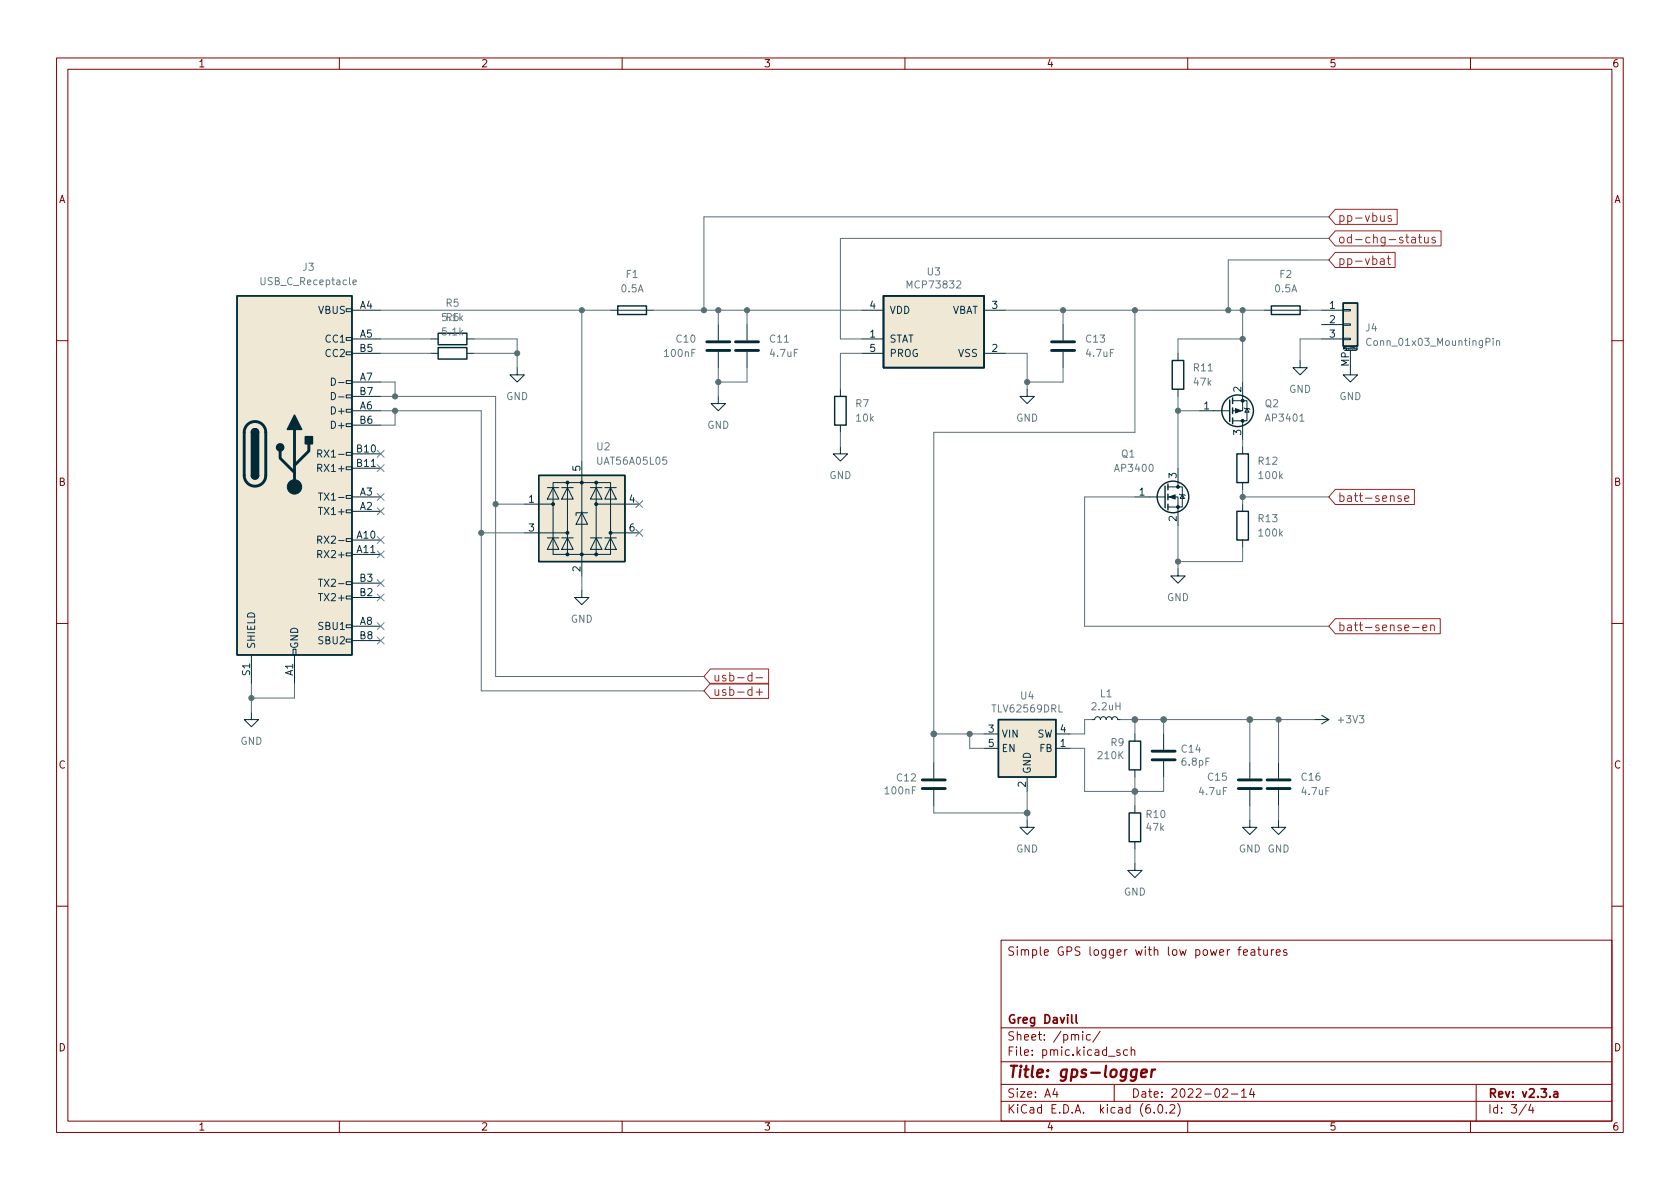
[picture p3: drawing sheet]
<svg xmlns="http://www.w3.org/2000/svg" width="297mm" height="210mm" viewBox="0 0 297 210" stroke-linecap="round" stroke-linejoin="round" font-family="sans-serif">
<g fill="none" stroke="#840000" stroke-width=".18">
<path d="M10 10.2h277v190.1h-277zM12 12.2h273v186.1h-273zM60 10.2v2M110 10.2v2M160 10.2v2M210 10.2v2M260 10.2v2M10 60.2h2M285 60.2h2M10 110.2h2M285 110.2h2M10 160.2h2"/>
<path d="M177 166.3h108v32h-108zM218.9 167.9h.5M219.4 167.4l-.3 .2v1.3M219.9 168.4l.7-.1-.1-.3-.4-.1-.2 .2v.8h.6M221.2 168h.6l.1 .9M221.9 168.3l-.5 .1a.29 .29 0 0 0-.3 .2 .29 .29 0 0 0 .3 .3h.5M222.4 167.9h.5M222.6 167.4v1.3l.3 .2M223.4 167.9l.1 1h.4l.2-.1M224.1 167.9v1M224.8 167.9v1M225.2 167.9l-.3 .1-.1 .2"/>
<path d="M225.6 168.4l.8-.1-.1-.3-.4-.1-.3 .2 .1 .8h.6M227.5 168l-.4-.1-.2 .2 .1 .3 .5 .1v.4h-.6M285 160.2h2M60 198.3v2M110 198.3v2M160 198.3v2M177 194.8h108M177 191.8h108M177 187.8h108M177 181.8h108M186.5 192.5l-.4 1h1M186.9 193v1"/>
<path d="M191.4 182.4v.2M191.4 182.9v1M192.8 183l-.4-.1-.3 .3v.4l.1 .3h.6M194.5 182.4l-1.3 1.9M197 191.8v3M198 185.7l-.4-.1-.2 .2 .1 .3 .5 .1v.4h-.6M199.4 185.7l-.5-.1-.3 .3v.4l.2 .3h.6M200 185.8l.2-.2 .4 .1v.9M200 185.1v1.5M204.1 196.7v.1M204.9 195.4l.2-.1a.81 .81 0 0 1 .6 .7 .81 .81 0 0 1-.3 .8h-.2a.81 .81 0 0 1-.6-.6 .81 .81 0 0 1 .3-.8zM206.2 196.7v.1"/>
<path d="M206.9 195.5l.5-.2 .2 .2 .1 .3-.9 1h.9M208.2 195.1a1.72 1.72 0 0 1 0 2.3M210 198.3v2M216.2 192.7l.6-.2 .2 .2 .1 .3-1 1h1M217.7 193.5h1.2M219.5 193l.4-.5v1.5M219.5 194h.9M221.3 192.5l-.4 1h1M221.6 193v1M260 198.3v2M261 191.8v6.5M269.9 195.3l-1.3 1.9"/>
<path d="M270.6 195.3l-.3 1h.9M271 195.8v1"/>
</g>
<path d="M189.5 179.4v1.3l.2 .2M190.3 179.4v1.3l.2 .2M274.8 193.1h.5l.1 .9M275.4 193.4l-.5 .1a.29 .29 0 0 0-.2 .2 .29 .29 0 0 0 .2 .3h.5" fill="none" stroke="#840000" stroke-width=".3"/>
<path d="M201.8 189.8l1-.2-.1-.4-.5-.1-.4 .3v1l.2 .1 .6-.1M203.7 189.1l-.2 1.4M204.3 189.1l-.4 .1-.3 .3" fill="none" stroke="#840000" stroke-width=".4"/>
<g fill="none" stroke="#002b36" stroke-width=".51">
<path d="M43.2 76.4v7.7a1.91 1.91 0 0 0 1.9 1.9 1.91 1.91 0 0 0 1.9-1.9v-7.7M43.2 76.4a1.91 1.91 0 0 1 1.9-1.9 1.91 1.91 0 0 1 1.9 1.9M49.5 79.8v1.2l2.6 2.6M52.1 75.9v10.2M54.6 78.5v1.3l-2.5 2.5M125 62h4M125 60.4h4M130 62h4.1M130 60.4h4.1M185.9 62h4.1M185.9 60.4h4.1M163.1 139.4h4"/>
<path d="M163.1 137.9h4M203.7 134.4h4.1M203.7 132.8h4.1M218.9 139.4h4.1M218.9 137.9h4.1M224 139.4h4.1M224 137.9h4.1"/>
</g>
<g fill="none" stroke="#002b36" stroke-width=".18">
<path d="M61.2 59.7h1v.5h-1zM61.2 54.6h1v.5h-1zM62.2 54.9h5.1M62.2 59.9h5.1M76.2 59.9h1.3M82.5 59.9h1.3M107.9 54.9h7.7M127 57.4v2.8M132.1 57.4v2.8M152.4 54.9h3.8M152.4 59.9h3.8M174 54.9h3.8"/>
<path d="M188 57.4v2.8M223.5 54.9h7.6M233.7 54.9h3.8M233.7 57.4h3.8M233.7 59.9h3.8M237.5 59.8h1.3v.3h-1.3zM237.5 57.3h1.3v.2h-1.3zM237.5 54.7h1.3v.3h-1.3zM61.2 74.9h1v.5h-1zM61.2 72.4h1v.5h-1zM61.2 69.8h1v.6h-1zM61.2 67.3h1v.5h-1z"/>
<path d="M61.2 62.2h1v.5h-1zM62.2 72.6h5.1M62.2 67.6h5.1M62.2 62.5h5.1M62.2 75.2h5.1M62.2 70.1h5.1M76.2 62.5h1.3M82.5 62.5h1.3M91.4 65v1.3h1.3l-1.3 1.3-1.2-1.3h1.2M127 70.1v1.3h1.3l-1.3 1.2-1.3-1.2h1.3M127 62.2v2.8M132.1 62.2v2.8"/>
<path d="M148.6 79v1.3h1.3l-1.3 1.2-1.3-1.2h1.3M148.6 68.8v1.3M148.6 75.2v1.2M152.4 62.5h3.8M174 62.5h3.8M181.6 68.8v1.3h1.3l-1.3 1.3-1.3-1.3h1.3M188 62.2v2.8M208.3 62.5v1.2M208.3 68.8v1.3M212.1 72.6h5.3M217.9 70.9h2.6v3.5h-2.6M219.7 67.6v5h-1.8"/>
<path d="M219.7 74.4v3.3M219.7 79v1.3M220 72.1l.1 .2h.8l.1 .1M220.5 72.3l.4 .6h-.8zM229.9 63.7v1.3h1.2l-1.2 1.3-1.3-1.3h1.3M237.7 62h2.1M238.8 62v4.3h1.2l-1.2 1.3-1.3-1.3h1.3M239.9 61.7h-.1v-.2h.1v.3l-.1 .1M61.2 97.8h1v.5h-1zM61.2 95.2h1v.6h-1zM61.2 90.2h1v.5h-1zM61.2 87.6h1v.5h-1z"/>
<path d="M61.2 82.5h1v.6h-1zM61.2 80h1v.5h-1zM62.2 95.5h5.1M62.2 98h5.1M62.2 90.4h5.1M62.2 87.9h5.1M62.2 80.3h5.1M62.2 82.8h5.1M92.7 89.1h5.1M92.7 94.2h7.6M96.8 95.1h2M96.8 86.2h2"/>
<path d="M97.8 95.1l1 2h-2zM97.8 86.2l1 2.1h-2zM99.3 95.1h2M99.3 86.2h2M100.3 85.3h5.1v12.7h-5.1zM100.3 95.1l1 2h-2zM100.3 86.2l1 2.1h-2zM100.3 85.3h-2.5v12.7h2.5M102.9 90.7l1 2h-2zM102.9 81.5v20.3M103.9 90.7h-2v.5M104.4 95.1h2"/>
<path d="M104.4 86.2h2M105.4 85.3h2.5v12.7h-2.5M105.4 95.1l1 2h-2zM105.4 86.2l1 2.1h-2zM105.4 89.1h7.6M106.9 95.1h2.1M106.9 86.2h2.1M107.9 95.1l1.1 2h-2.1zM107.9 86.2l1.1 2.1h-2.1zM107.9 94.2h5.1M200.7 87.9h5.3M206.5 87.9h1.8v5.1"/>
<path d="M206.5 86.1h2.5v3.6h-2.5M208.3 82.8v3.3M208.5 87.4l.2 .1h.7l.1 .1M209 87.5l.4 .6h-.7zM219.7 85.3v1.3M219.7 89.1v1.3M219.7 95.5v1.3M44.4 115.8v5.1M51.8 114.8h.5v1h-.5zM52.1 115.8v5.1M61.2 113h1v.5h-1zM61.2 110.5h1v.5h-1z"/>
<path d="M61.2 105.4h1v.5h-1zM61.2 102.9h1v.5h-1zM62.2 110.7h5.1M62.2 105.7h5.1M62.2 103.1h5.1M62.2 113.3h5.1M102.9 104.4v1.3h1.2l-1.2 1.2-1.3-1.2h1.3M208.3 100.6v1.2h1.2l-1.2 1.3-1.3-1.3h1.3M44.4 126v1.2h1.3l-1.3 1.3-1.2-1.3h1.2M165.1 134.9v2.8M165.1 139.7v2.8M174 132.3h2.5"/>
<path d="M174 129.8h2.5M181.6 137.4v2.5M186.7 132.3h2.5M186.7 129.8h2.5M193 127.2h.5l.2-.3 .4-.2 .3 .2 .2 .3 .1-.3 .3-.2 .4 .2 .2 .3 .2-.4h.4l.3 .1 .1 .3 .1-.3 .4-.2 .4 .2 .1 .3h.5M200.7 129.8v1.3M200.7 136.1v1.3M205.7 129.8v2.8M205.7 134.6v2.8M221 134.9v2.8M221 139.7v2.8M226.1 134.9v2.8"/>
<path d="M226.1 139.7v2.8M232.4 127.2h2.5M233.7 126.5l1.2 .7M234.9 127.2l-1.2 .8M181.6 145v1.3h1.3l-1.3 1.3-1.3-1.3h1.3M200.7 152.6v1.3h1.2l-1.2 1.3-1.3-1.3h1.3M200.7 142.5v1.3M200.7 148.8v1.3M221 145v1.3h1.2l-1.2 1.3-1.3-1.3h1.3M226.1 145v1.3h1.2l-1.2 1.3-1.3-1.3h1.3"/>
</g>
<g fill="#eee8d5" stroke="#eee8d5" stroke-width=".18">
<path d="M237.5 53.6h2.5v7.6h-2.5z"/>
<path d="M176.5 127.2h10.2v10.2h-10.2z"/>
<path d="M41.9 52.3h20.3v63.5h-20.3z"/>
<path d="M95.2 84.1h15.3v15.2h-15.3z"/>
<path d="M156.2 52.3h17.8v12.7h-17.8z"/>
</g>
<g fill="none" stroke="#002b36" stroke-width=".25">
<path d="M41.9 52.3h20.3v63.5h-20.3zM77.5 58.9h5v2.1h-5zM109.2 54.1h5.1v1.5h-5.1zM224.8 54.1h5.1v1.5h-5.1zM237.5 53.6h2.5v7.6h-2.5zM44.4 76.4a.64 .64 0 0 1 .7-.6 .64 .64 0 0 1 .6 .6M77.5 61.5h5v2h-5zM147.6 70.1h2v5.1h-2zM207.3 63.7h2v5.1h-2zM217.4 70.7v3.8M217.9 70.4v1M217.9 72.1v1"/>
<path d="M217.9 73.9v1M44.4 84.1a.64 .64 0 0 0 .7 .6 .64 .64 0 0 0 .6-.6M95.2 84.1h15.3v15.2h-15.3zM206 86v3.8M206.5 85.6v1M206.5 87.4v1M206.5 89.1v1.1M218.7 90.4h2v5.1h-2zM218.7 80.3h2v5h-2zM176.5 127.2h10.2v10.2h-10.2zM199.6 131.1h2.1v5h-2.1zM199.6 143.8h2.1v5h-2.1z"/>
<circle cx="218.8" cy="72.6" r="2.79"/>
<circle cx="207.4" cy="87.9" r="2.79"/>
</g>
<path d="M62.4 49.9l.6-.1v-.2l-.4-.1-.2 .2 .1 .6h.5M242.4 59.9a.6 .6 0 0 0-.8 .5 .6 .6 0 0 0 .6 .7l.2-.1M264 59.8v.1M264 60.2v.9M264.6 60.4l.2-.2 .3 .1v.8M264.6 60.2v.9" fill="none" stroke="#657b83" stroke-width=".18"/>
<g fill="#002b36" stroke="#002b36" stroke-width=".25">
<path d="M44.4 84.1h1.3a.64 .64 0 0 1-.6 .6 .64 .64 0 0 1-.7-.6z"/>
<path d="M44.4 76.4h1.3v7.7h-1.3z"/>
<path d="M44.6 76a.64 .64 0 0 1 .7-.1 .64 .64 0 0 1 .4 .5h-1.3z"/>
<path d="M52.1 73.4l1.2 2.5h-2.5z"/>
<path d="M54 77.2h1.2v1.3h-1.2z"/>
<circle cx="49.5" cy="79.1" r=".63"/>
</g>
<g fill="#002b36" stroke="#002b36" stroke-width=".18">
<path d="M206.8 87.9l1-.4v.8z"/>
<path d="M218.4 72.3l1.1 .3-1.1 .4z"/>
<circle cx="52.1" cy="86.1" r="1.27"/>
<circle cx="97.8" cy="89.1" r=".25"/>
<circle cx="100.3" cy="98" r=".25"/>
<circle cx="100.3" cy="94.2" r=".25"/>
<circle cx="100.3" cy="85.3" r=".25"/>
<circle cx="102.9" cy="98" r=".25"/>
<circle cx="102.9" cy="85.3" r=".25"/>
<circle cx="105.4" cy="98" r=".25"/>
<circle cx="105.4" cy="89.1" r=".25"/>
<circle cx="105.4" cy="85.3" r=".25"/>
<circle cx="107.9" cy="94.2" r=".25"/>
<circle cx="208.3" cy="89.7" r=".25"/>
<circle cx="208.3" cy="86.1" r=".25"/>
<circle cx="219.7" cy="70.9" r=".25"/>
<circle cx="219.7" cy="74.4" r=".25"/>
</g>
<g fill="none" stroke="#073642" stroke-width=".18">
<path d="M58.6 66.9a.64 .64 0 0 1 .7 .6 .64 .64 0 0 1-.7 .6zM58.6 69.4a.64 .64 0 0 1 .7 .6 .64 .64 0 0 1-.7 .7zM59.9 67.6h.9M59.9 70.2h.9M56.2 95.5l.6-.1 .1-.2-.1-.3-.6-.1v1.3M56.2 98l.6-.1 .1-.1-.1-.3-.6-.2v1.3M56.2 80.2h.6l.1-.2-.1-.3-.6-.1v1.2M56.2 82.8l.6-.1 .1-.2-.1-.3-.6-.1v1.3M56.3 89.7h.7M56.3 87.2h.7M56.5 95.5l.4 .6M56.5 80.2l.4 .6"/>
<path d="M56.7 87.2v1.3M56.3 105h.7M56.3 102.4h.7M56.7 102.4v1.3"/>
</g>
<path d="M156.2 52.3h17.8v12.7h-17.8z" fill="none" stroke="#002b36" stroke-width=".3"/>
<g fill="none" stroke="#9f2523" stroke-width=".18">
<path d="M236.1 37h10.9v2.7h-10.9l-1.2-1.4zM244.1 38.1l.1 1h.3l.3-.1M244.8 38.1v1M246 38.2l-.4-.1-.2 .2 .1 .3 .5 .1v.4h-.6M236.1 44.6h10.6v2.7h-10.6l-1.2-1.3zM236.1 40.8h18.7v2.7h-18.7l-1.2-1.3zM244.1 45.8h.6l.1 1M244.8 46.1l-.6 .1a.3 .3 0 0 0-.2 .3 .3 .3 0 0 0 .2 .3l.6-.1M245.3 45.8h.5M245.5 45.2v1.3l.3 .3M249.6 42h.6l.1 1M250.3 42.3l-.5 .1a.3 .3 0 0 0-.3 .3 .3 .3 0 0 0 .3 .3l.5-.1"/>
<path d="M250.8 41.9h.6M251 41.4v1.3l.4 .3M251.9 41.9v1l.4 .1 .2-.2M252.5 41.9v1.1M253.7 42l-.3-.1-.2 .3v.2l.5 .1v.4h-.5M236.1 86.5h14v2.7h-14l-1.2-1.3zM247.7 87.7h-.3l-.3 .2 .1 .2 .5 .1v.4h-.6M248.4 88.2l.7-.2-.1-.3h-.4l-.2 .2 .1 .7h.5M125.6 118.3h10.3v2.7h-10.3l-1.1-1.4zM133 119.5l-.5-.1-.3 .3v.4l.2 .3h.6M133 118.9v1.5M133.7 119.8h1.1"/>
<path d="M236.1 109.4h18.6v2.7h-18.6l-1.2-1.4zM249.8 111h1.1M251.6 111l.7-.1-.1-.3-.4-.1-.2 .2v.8h.6M253 110.7l.2-.2 .3 .1 .1 .9M253 110.5v1M125.6 120.8h10.3v2.7h-10.3l-1.1-1.3zM133.7 122.4h1.1M134.3 121.8v1.2"/>
</g>
<g fill="none" stroke="#586e75" stroke-width=".18">
<path d="M234.9 38.3h-110.4v16.6M67.3 54.9h40.6M67.3 59.9h8.9M83.8 59.9h7.6v5.1M102.9 54.9v26.6M115.6 54.9h36.8M127 54.9v2.5M132.1 54.9v2.5M177.8 54.9h45.7M188 54.9v2.5M200.7 54.9v21.5h-35.6v58.5M219.7 59.9h-11.4v2.6"/>
<path d="M219.7 54.9v12.7M231.1 54.9h2.6M233.7 59.9h-3.8v3.8M234.9 42.2h-86.3v17.7h3.8M234.9 46h-17.7v8.9M67.3 70.1h20.3v49.5h36.9M67.3 62.5h8.9M67.3 72.6h17.8v49.6h39.4M67.3 67.6h2.5v2.5M69.8 72.6v2.6h-2.5M83.8 62.5h7.6M127 65v5.1"/>
<path d="M132.1 65v2.6h-5.1M148.6 76.4v2.6M152.4 62.5h-3.8v6.3M177.8 62.5h3.8v6.3M188 65v2.6h-6.4M208.3 72.6h3.8M208.3 70.1v12.7M219.7 77.7v1.3M85.1 94.2h7.6M87.6 89.1h5.1M200.7 87.9h-8.9v22.8h43.1M208.3 93v7.6"/>
<path d="M219.7 86.6v2.5M219.7 96.8v2.5h-11.4M219.7 87.9h15.2M102.9 101.8v2.6M44.4 120.9v5.1M52.1 120.9v2.5h-7.7M165.1 129.8h8.9M171.4 129.8v2.5h2.6M181.6 139.9v5.1M189.2 132.3h2.6v7.6h13.9v-2.5M193 127.2h-1.2v2.6h-2.6M198.1 127.2h34.3"/>
<path d="M200.7 127.2v2.6M200.7 137.4v5.1M205.7 127.2v2.6M221 127.2v7.7M226.1 127.2v7.7M165.1 142.5v1.3h16.5M200.7 150.1v2.5M221 142.5v2.5M226.1 142.5v2.5"/>
</g>
<g fill="none" stroke="#268bd2" stroke-width=".18">
<path d="M66.7 79.6l1.2 1.3M67.9 79.6l-1.2 1.3M66.7 97.4l1.2 1.2M66.7 87.3l1.2 1.2M66.7 89.8l1.2 1.2M66.7 94.9l1.2 1.2M66.7 82.2l1.2 1.2M67.9 97.4l-1.2 1.2M67.9 87.3l-1.2 1.2M67.9 89.8l-1.2 1.2M67.9 94.9l-1.2 1.2M67.9 82.2l-1.2 1.2"/>
<path d="M112.4 93.6l1.2 1.2M112.4 88.5l1.2 1.3M113.6 93.6l-1.2 1.2M113.6 88.5l-1.2 1.3M66.7 105l1.2 1.3M66.7 102.5l1.2 1.2M66.7 110.1l1.2 1.2M66.7 112.7l1.2 1.2M67.9 105l-1.2 1.3M67.9 102.5l-1.2 1.2M67.9 110.1l-1.2 1.2M67.9 112.7l-1.2 1.2"/>
</g>
<g fill="#586e75" stroke="#586e75" stroke-width=".18">
<circle cx="208.3" cy="72.6" r=".46"/>
<circle cx="226.1" cy="127.2" r=".46"/>
<circle cx="208.3" cy="99.3" r=".46"/>
<circle cx="219.7" cy="87.9" r=".46"/>
<circle cx="219.7" cy="59.9" r=".46"/>
<circle cx="85.1" cy="94.2" r=".46"/>
<circle cx="44.4" cy="123.4" r=".46"/>
<circle cx="127" cy="54.9" r=".46"/>
<circle cx="124.5" cy="54.9" r=".46"/>
<circle cx="132.1" cy="54.9" r=".46"/>
<circle cx="181.6" cy="67.6" r=".46"/>
<circle cx="188" cy="54.9" r=".46"/>
<circle cx="219.7" cy="54.9" r=".46"/>
<circle cx="217.2" cy="54.9" r=".46"/>
<circle cx="200.7" cy="54.9" r=".46"/>
<circle cx="165.1" cy="129.8" r=".51"/>
<circle cx="127" cy="67.6" r=".46"/>
<circle cx="171.4" cy="129.8" r=".46"/>
<circle cx="69.8" cy="72.6" r=".46"/>
<circle cx="69.8" cy="70.1" r=".46"/>
<circle cx="87.6" cy="89.1" r=".46"/>
<circle cx="91.4" cy="62.5" r=".46"/>
<circle cx="102.9" cy="54.9" r=".46"/>
<circle cx="221" cy="127.2" r=".51"/>
<circle cx="200.7" cy="139.9" r=".51"/>
<circle cx="205.7" cy="127.2" r=".51"/>
<circle cx="200.7" cy="127.2" r=".51"/>
<circle cx="181.6" cy="143.8" r=".51"/>
</g>
<text font-size="2.8" fill="#840000" x="178" y="190.6">Title: gps-logger</text>
<g font-size="2.1" fill="#9f2523">
<text x="236.5" y="39.2">pp-vbus</text>
<text x="236.5" y="46.8">pp-vbat</text>
<text x="236.5" y="43">od-chg-status</text>
<text x="236.5" y="88.7">batt-sense</text>
<text x="236.5" y="111.6">batt-sense-en</text>
<text x="126" y="123">usb-d+</text>
<text x="126" y="120.5">usb-d-</text>
</g>
<g font-size="2.1" fill="#840000">
<text x="178" y="169">Simple GPS logger with low power features</text>
<text x="178" y="184">Sheet: /pmic/</text>
<text x="178" y="181">Greg Davill</text>
<text x="178" y="186.7">File: pmic.kicad_sch</text>
<text x="178" y="196.9">KiCad E.D.A. kicad (6.0.2)</text>
<text x="178" y="194.1">Size: A4</text>
<text x="200" y="194.1">Date: 2022-02-14</text>
<text x="263" y="194.1">Rev: v2.3.a</text>
<text x="263" y="196.9">Id: 3/4</text>
</g>
<g font-size="1.8" fill="#840000">
<text x="35" y="11.9">1</text>
<text x="85" y="11.9">2</text>
<text x="135" y="11.9">3</text>
<text x="185" y="11.9">4</text>
<text x="235" y="11.9">5</text>
<text x="285" y="11.9">6</text>
<text x="10.3" y="35.9">A</text>
<text x="285.3" y="35.9">A</text>
<text x="10.3" y="85.9">B</text>
<text x="285.3" y="85.9">B</text>
<text x="10.3" y="135.9">C</text>
<text x="285.3" y="135.9">C</text>
<text x="10.3" y="185.9">D</text>
<text x="285.3" y="185.9">D</text>
<text x="35" y="199.9">1</text>
<text x="85" y="199.9">2</text>
<text x="135" y="199.9">3</text>
<text x="185" y="199.9">4</text>
<text x="235" y="199.9">5</text>
<text x="285" y="199.9">6</text>
</g>
<g font-size="1.8" fill="#657b83">
<text x="53.6" y="47.9">J3</text>
<text x="46.4" y="50.4">USB_C_Receptacle</text>
<text x="109.9" y="51.7">0.5A</text>
<text x="110.7" y="49.1">F1</text>
<text x="160.7" y="51">MCP73832</text>
<text x="164" y="48.7">U3</text>
<text x="225.5" y="51.7">0.5A</text>
<text x="226.3" y="49.1">F2</text>
<text x="78.3" y="56.8">5.1k</text>
<text x="78.3" y="59.3">5.1k</text>
<text x="78.9" y="54.2">R5</text>
<text x="78.9" y="56.8">R6</text>
<text x="241.5" y="58.6">J4</text>
<text x="117.6" y="63.1">100nF</text>
<text x="119.6" y="60.6">C10</text>
<text x="136.2" y="60.6">C11</text>
<text x="136.3" y="63.1">4.7uF</text>
<text x="192.1" y="60.6">C13</text>
<text x="192.2" y="63.1">4.7uF</text>
<text x="211.1" y="65.7">R11</text>
<text x="242.4" y="61.1">Conn_01x03_MountingPin</text>
<text x="89.5" y="70.7">GND</text>
<text x="211.1" y="68.2">47k</text>
<text x="227.9" y="69.5">GND</text>
<text x="236.8" y="70.7">GND</text>
<text x="125" y="75.8">GND</text>
<text x="151.3" y="72">R7</text>
<text x="151.5" y="74.5">10k</text>
<text x="179.6" y="74.5">GND</text>
<text x="223.7" y="72">Q2</text>
<text x="224" y="74.5">AP3401</text>
<text x="105.5" y="79.6">U2</text>
<text x="105.8" y="82.2">UAT56A05L05</text>
<text x="197.3" y="83.4">AP3400</text>
<text x="198.3" y="80.9">Q1</text>
<text x="222.6" y="82.2">R12</text>
<text x="146.6" y="84.7">GND</text>
<text x="222.7" y="84.7">100k</text>
<text x="222.6" y="92.3">R13</text>
<text x="222.7" y="94.9">100k</text>
<text x="206.3" y="106.3">GND</text>
<text x="100.9" y="110.1">GND</text>
<text x="175.7" y="126">TLV62569DRL</text>
<text x="180.5" y="123.7">U4</text>
<text x="193.2" y="125.6">2.2uH</text>
<text x="194.5" y="123.3">L1</text>
<text x="42.5" y="131.7">GND</text>
<text x="196.4" y="131.9">R9</text>
<text x="236.7" y="127.9">+3V3</text>
<text x="194.2" y="134.2">210K</text>
<text x="209" y="133.1">C14</text>
<text x="209.1" y="135.4">6.8pF</text>
<text x="156.6" y="140.5">100nF</text>
<text x="158.6" y="138.2">C12</text>
<text x="212.1" y="140.6">4.7uF</text>
<text x="213.6" y="138">C15</text>
<text x="230.2" y="138">C16</text>
<text x="230.3" y="140.6">4.7uF</text>
<text x="202.7" y="144.6">R10</text>
<text x="202.8" y="146.9">47k</text>
<text x="179.6" y="150.7">GND</text>
<text x="219" y="150.7">GND GND</text>
<text x="198.7" y="158.4">GND</text>
</g>
<g font-size="1.8" fill="#073642">
<text x="56.3" y="55.5">VBUS</text>
<text x="63.6" y="54.6">A4</text>
<text x="63.6" y="59.7">A5</text>
<text x="153.8" y="59.7">1</text>
<text x="153.8" y="54.6">4</text>
<text x="157.2" y="55.5">VDD</text>
<text x="168.2" y="55.5">VBAT</text>
<text x="175.4" y="54.6">3</text>
<text x="235.1" y="54.6">1</text>
<text x="235.1" y="57.1">2</text>
<text x="235.1" y="59.7">3</text>
<text x="57.7" y="60.6">CC1</text>
<text x="57.7" y="63.1">CC2</text>
<text x="63.6" y="62.2">B5</text>
<text x="153.8" y="62.2">5</text>
<text x="157.2" y="60.6">STAT</text>
<text x="157.2" y="63.1">PROG</text>
<text x="169.4" y="63.1">VSS</text>
<text x="175.4" y="62.2">2</text>
<text x="238.5" y="64.8" transform="rotate(-90 238.5 64.8)">MP</text>
<text x="63.6" y="67.3">A7</text>
<text x="63.6" y="69.8">B7</text>
<text x="219.5" y="69.3" transform="rotate(-90 219.5 69.3)">2</text>
<text x="58.9" y="73.3">D+</text>
<text x="58.9" y="75.8">D+</text>
<text x="63.6" y="72.4">A6</text>
<text x="63.6" y="74.9">B6</text>
<text x="212.9" y="72.4">1</text>
<text x="219.5" y="76.9" transform="rotate(-90 219.5 76.9)">3</text>
<text x="56.7" y="83.4">RX1+</text>
<text x="57.2" y="80.9">RX1-</text>
<text x="63.1" y="80">B10</text>
<text x="63.1" y="82.5">B11</text>
<text x="102.6" y="83.3" transform="rotate(-90 102.6 83.3)">5</text>
<text x="57.4" y="88.5">TX1-</text>
<text x="63.6" y="87.6">A3</text>
<text x="93.5" y="88.9">1</text>
<text x="111.3" y="88.9">4</text>
<text x="201.4" y="87.6">1</text>
<text x="208" y="84.6" transform="rotate(-90 208 84.6)">3</text>
<text x="56.9" y="91.1">TX1+</text>
<text x="63.1" y="95.2">A10</text>
<text x="63.6" y="90.2">A2</text>
<text x="93.5" y="94">3</text>
<text x="111.3" y="94">6</text>
<text x="208" y="92.2" transform="rotate(-90 208 92.2)">2</text>
<text x="56.7" y="98.7">RX2+</text>
<text x="57.2" y="96.1">RX2-</text>
<text x="63.1" y="97.8">A11</text>
<text x="102.6" y="101.1" transform="rotate(-90 102.6 101.1)">2</text>
<text x="56.9" y="106.3">TX2+</text>
<text x="57.4" y="103.8">TX2-</text>
<text x="63.6" y="105.4">B2</text>
<text x="63.6" y="102.9">B3</text>
<text x="56.5" y="111.4">SBU1</text>
<text x="56.5" y="113.9">SBU2</text>
<text x="63.6" y="110.5">A8</text>
<text x="63.6" y="113">B8</text>
<text x="44.2" y="119.4" transform="rotate(-90 44.2 119.4)">S1</text>
<text x="45.1" y="114.8" transform="rotate(-90 45.1 114.8)">SHIELD</text>
<text x="51.8" y="119.5" transform="rotate(-90 51.8 119.5)">A1</text>
<text x="52.7" y="114.8" transform="rotate(-90 52.7 114.8)">GND</text>
<text x="174.8" y="129.5">3</text>
<text x="177" y="130.4">VIN</text>
<text x="183.3" y="130.4">SW</text>
<text x="187.5" y="129.5">4</text>
<text x="174.8" y="132.1">5</text>
<text x="177" y="133">EN</text>
<text x="182.2" y="136.9" transform="rotate(-90 182.2 136.9)">GND</text>
<text x="183.8" y="133">FB</text>
<text x="187.5" y="132.1">1</text>
<text x="181.4" y="139.2" transform="rotate(-90 181.4 139.2)">2</text>
</g>
<text font-size=".5" fill="#002b36" x="237.6" y="61.8">Mounting</text>
</svg>
